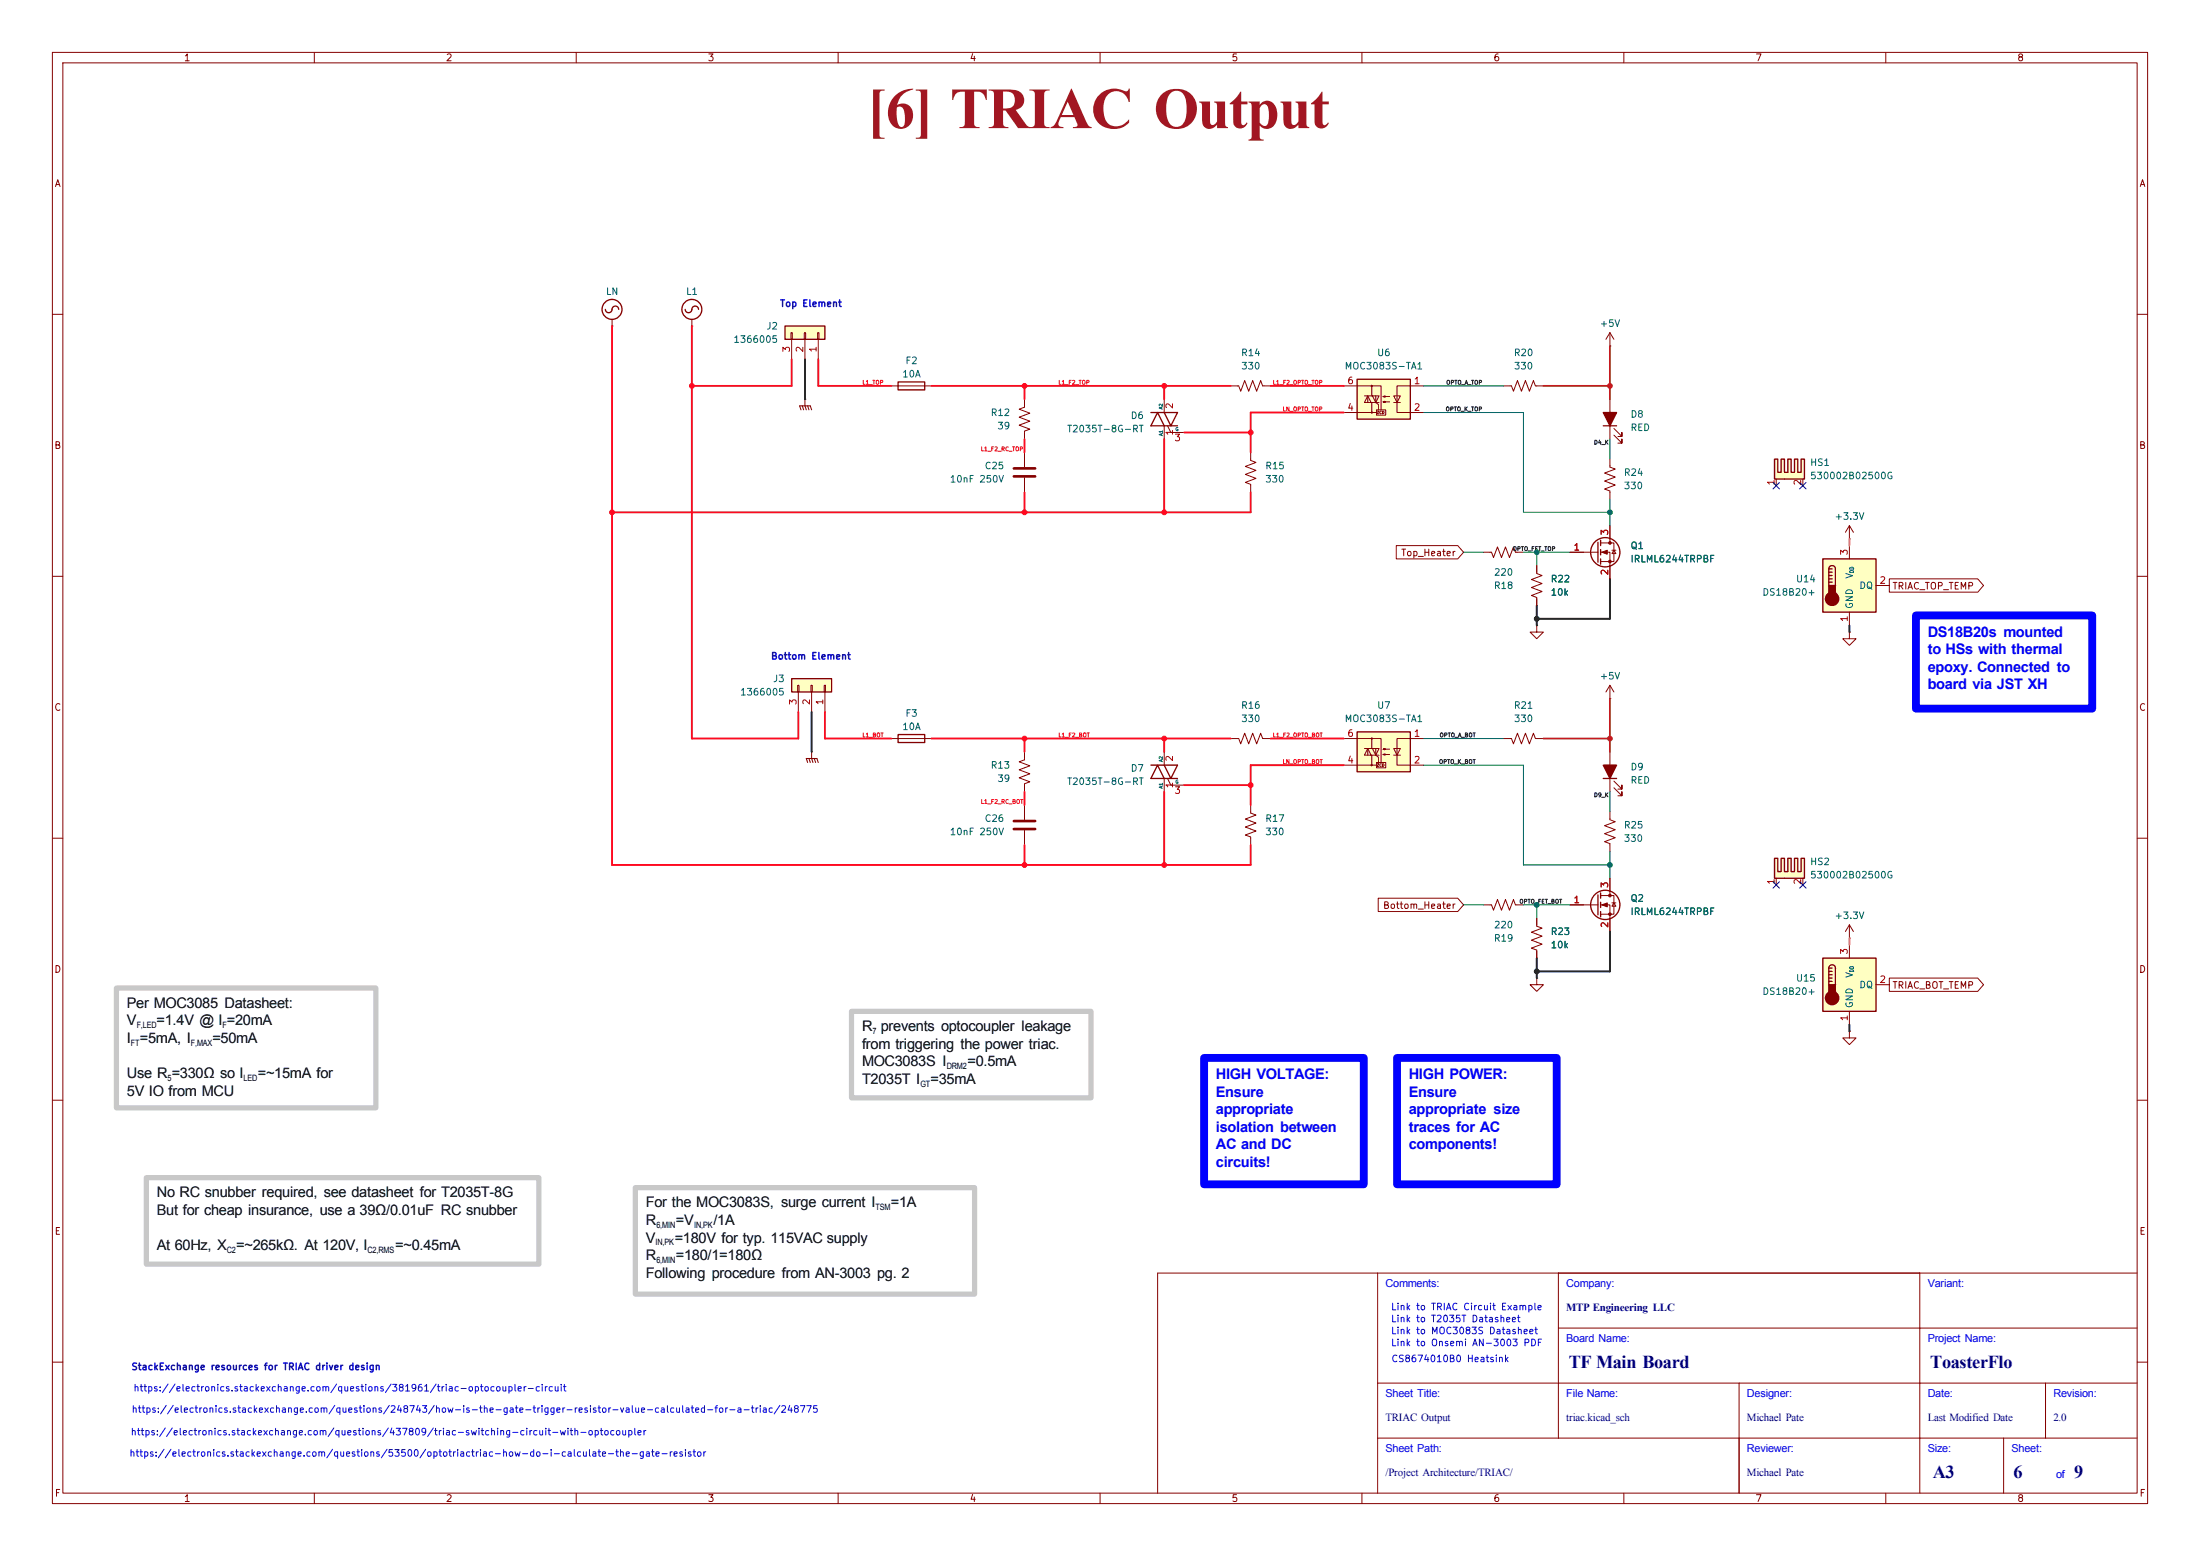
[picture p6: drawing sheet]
<svg xmlns="http://www.w3.org/2000/svg" width="420mm" height="297mm" viewBox="0 0 420 297" stroke-linecap="round" stroke-linejoin="round" font-family="sans-serif">
<g fill="none" stroke="#840000" stroke-width=".19">
<path d="M10 10h400v277h-400zM12 12h396v273h-396zM60 10v2M110 10v2M160 10v2M210 10v2M260 10v2M310 10v2M360 10v2M10 60h2M153.7 76.2h.1M153.7 76.2v1.3"/>
<path d="M222.2 76.2v2.5M408 60h2M222.2 81.3v2.5M222.9 81.3l.6 1.3h2.6M10 110h2M353.1 102.9h.1M353.1 100.3l-.8 1.3M353.1 100.3l.7 1.3M353.1 100.3v2.6M408 110h2M353.1 120.7v1.2h1.2l-1.2 1.3-1.3-1.3h1.3M353.1 120.7h.1"/>
<path d="M10 160h2M287 141h1.5l.4 1 .8-2 .7 2 .8-2 .8 2 .7-2 .4 1h1.5M408 160h2M10 210h2M408 210h2M263 243v42M297.5 253.5h110.5M297.5 243v31.5M366.5 243v42M408 243h-187v42M10 260h2M263 274.5h145"/>
<path d="M263 264h145M332 264v21M382.5 274.5v10.5M390.5 264v10.5M408 260h2M60 285v2M110 285v2M160 285v2M210 285v2M260 285v2M310 285v2M360 285v2"/>
</g>
<path d="M219.7 78.7h5.1l-1.3 2.6-1.3-2.6M222.2 81.3l-1.2-2.6-1.3 2.6h5.1" fill="none" stroke="#840000" stroke-width=".25"/>
<path d="M152.9 78.2l-.2-.7h2l.2 .7M153.2 77.5l.2 .7M153.7 77.5l.2 .7M154.2 77.5l.2 .7" fill="none" stroke="#840000" stroke-width=".2"/>
<path d="M348 106.7h10.1v10.1h-10.1z" fill="#ffffc2"/>
<path d="M348 106.7h10.1v10.1h-10.1zM349.1 108.6a.64 .64 0 0 1 .7-.6 .64 .64 0 0 1 .6 .6v3.2M349.1 108.6v3.2M349.1 108.6h.7M349.1 109.2h.7M349.1 109.9h.7M349.1 110.5h.7M349.1 111.1h.7" fill="none" stroke="#840000" stroke-width=".25"/>
<g fill="#840000" stroke="#840000" stroke-width=".25">
<path d="M349.1 111.8h1.3v1.9h-1.3z"/>
<circle cx="349.8" cy="114.3" r="1.27"/>
</g>
<path d="M195.6 76.2v1.5l-1 .4 2 .8-2 .7 2 .8-2 .8 2 .7-1 .4v1.5M195.6 86.4v2.8M195.6 91.2v2.8M353.1 104.1v2.6M353.1 116.8v2.6M358.1 111.8h2.6M234.9 141h1.6l.4 1 .7-2 .8 2 .7-2 .8 2 .8-2 .3 1h1.6" fill="none" stroke="#840000" stroke-width=".19"/>
<path d="M193.5 89.4h4.1M193.5 90.9h4.1" fill="none" stroke="#840000" stroke-width=".51"/>
<path d="M259.1 139.7h10.1v7.6h-10.1z" fill="#ffffc2"/>
<g fill="none" stroke="#840000" stroke-width=".19">
<path d="M299.7 105.4h5.4M305.6 103.6h2.5v3.6h-2.5M305.6 105.4h1.7v5.1M307.3 100.3v3.3M307.7 105h.8M308.1 105l.4 .7h-.8zM238.8 153.7v1.5l1 .4-2.1 .7 2.1 .8-2.1 .8 2.1 .7-2.1 .8 1.1 .4v1.5M256.5 141h5.4v1.9M260.5 142.9h2.8l-.7 1.2-.6-1.2M261.1 142.9v1.2M261.7 144.1l-.6-1.2-.6 1.2h2.8M261.9 141h1.8v4.5"/>
<path d="M261.9 144.1v2h-5.4M261.9 146.1h.9M262.6 142.9v1.2l.5 .4v1M262.8 145.5h1.7v1.1h-1.7zM264 143l.4-.1v.2l-.4-.1h1.3M264 144l.4-.1v.2l-.4-.1h1.3M266.1 142.9h1.2l-.6 1.2zM266.1 144.1h1.2M271.8 141h-5.1v5.1h5.1"/>
<circle cx="261.9" cy="141" r=".13"/>
<circle cx="261.9" cy="146.1" r=".13"/>
</g>
<g fill="none" stroke="#840000" stroke-width=".25">
<path d="M305.1 103.5v3.8M305.6 103.1v1M305.6 104.9v1M305.6 106.7v1M259.1 139.7h10.1v7.6h-10.1z"/>
<circle cx="306.5" cy="105.4" r="2.79"/>
</g>
<g fill="#840000" stroke="#840000" stroke-width=".19">
<path d="M305.8 105.4l1-.4v.8z"/>
<circle cx="307.3" cy="103.6" r=".25"/>
<circle cx="307.3" cy="107.2" r=".25"/>
</g>
<path d="M348 182.9h10.1v10.1h-10.1z" fill="#ffffc2"/>
<path d="M348 182.9h10.1v10.1h-10.1zM349.1 184.8a.64 .64 0 0 1 .7-.6 .64 .64 0 0 1 .6 .6v3.2M349.1 184.8v3.2M349.1 184.8h.7M349.1 185.4h.7M349.1 186.1h.7M349.1 186.7h.7M349.1 187.3h.7" fill="none" stroke="#840000" stroke-width=".25"/>
<g fill="#840000" stroke="#840000" stroke-width=".25">
<path d="M349.1 188h1.3v1.9h-1.3z"/>
<circle cx="349.8" cy="190.5" r="1.27"/>
</g>
<path d="M353.1 180.3v2.6M353.1 193v2.6M358.1 188h2.6" fill="none" stroke="#840000" stroke-width=".19"/>
<g fill="#ffffc2">
<path d="M338.8 163.8h.6v2.6h.6v-2.6h.7v2.6h.6l-.6 1.2h-1.9z"/>
<path d="M341.3 163.8h.6v2.6h.7v-2.6h.6v2.6h.6v-2.6h.7v3.8h-3.8l.6-1.2z"/>
</g>
<g fill="none" stroke="#840000" stroke-width=".25">
<path d="M115.6 59.1a.68 .68 0 0 0 .8 .6 .68 .68 0 0 0 .5-.9 .63 .63 0 0 1 .7-.4 .63 .63 0 0 1 .5 .7M171.4 72.9h5.1v1.5h-5.1zM219.7 146.1h5.1l-1.3 2.5-1.3-2.5M222.2 148.6l-1.2-2.5-1.3 2.5h5.1M338.8 163.8h.6v2.6h.6v-2.6h.7v2.6h.6v-2.6h.6v2.6h.7v-2.6h.6v2.6h.6v-2.6h.7v3.8h-5.7z"/>
<circle cx="116.8" cy="59.1" r="1.9"/>
</g>
<g fill="none" stroke="#840000" stroke-width=".19">
<path d="M116.8 62.2h.1M116.8 61v1.2M170.2 73.7h7.6M238.8 86.4v1.5l1 .4-2.1 .7 2.1 .8-2.1 .8 2.1 .7-2.1 .8 1.1 .4v1.5M154.9 143.5h.1M154.9 143.5v1.3M222.2 143.5v2.6M222.2 148.6v2.5M222.9 148.6l.6 1.3h2.6M339.1 167.6v1.3M344.2 167.6v1.3M353.1 179.1h.1"/>
<path d="M353.1 176.5l-.8 1.3M353.1 176.5l.7 1.3M353.1 176.5v2.6M353.1 196.9v1.2h1.2l-1.2 1.3-1.3-1.3h1.3M353.1 196.9h.1"/>
</g>
<path d="M154.2 145.5l-.3-.7h2.1l.2 .7M154.4 144.8l.3 .7M154.9 144.8l.3 .7M155.4 144.8l.3 .7" fill="none" stroke="#840000" stroke-width=".2"/>
<path d="M149.9 62.2h7.6v2.6h-7.6z" fill="#ffffc2"/>
<g fill="none" stroke="#840000" stroke-width=".25">
<path d="M130.8 59.1a.68 .68 0 0 0 .8 .6 .68 .68 0 0 0 .5-.9 .63 .63 0 0 1 .7-.4 .63 .63 0 0 1 .5 .7M149.9 62.2h7.6v2.6h-7.6zM171.4 140.2h5.1v1.5h-5.1z"/>
<circle cx="132.1" cy="59.1" r="1.9"/>
</g>
<g fill="none" stroke="#840000" stroke-width=".19">
<path d="M132.1 62.2h.1M132.1 61v1.2M151 63.5h.3v1.3h-.3zM151.1 64.8v3.8M153.5 63.5h.3v1.3h-.3zM153.7 64.8v3.8M156.1 63.5h.2v1.3h-.2zM156.2 64.8v3.8M307.3 66h.1M307.3 63.5l.8 1.3M307.3 63.5l-.7 1.3M307.3 63.5v2.5"/>
<path d="M170.2 141h7.6"/>
</g>
<path d="M151.1 129.5h7.6v2.6h-7.6z" fill="#ffffc2"/>
<path d="M151.1 129.5h7.6v2.6h-7.6z" fill="none" stroke="#840000" stroke-width=".25"/>
<path d="M152.3 130.8h.2v1.3h-.2zM152.4 132.1v3.8M154.8 130.8h.3v1.3h-.3zM154.9 132.1v3.8M157.4 130.8h.2v1.3h-.2zM157.5 132.1v3.8" fill="none" stroke="#840000" stroke-width=".19"/>
<g fill="#ffffc2">
<path d="M338.8 87.6h.6v2.6h.6v-2.6h.7v2.6h.6l-.6 1.2h-1.9z"/>
<path d="M341.3 87.6h.6v2.6h.7v-2.6h.6v2.6h.6v-2.6h.7v3.8h-3.8l.6-1.2z"/>
</g>
<path d="M306.1 81.3h2.5M338.8 87.6h.6v2.6h.6v-2.6h.7v2.6h.6v-2.6h.6v2.6h.7v-2.6h.6v2.6h.6v-2.6h.7v3.8h-5.7z" fill="none" stroke="#840000" stroke-width=".25"/>
<path d="M307.3 76.2v7.6M307.3 87.6v1.6l1.1 .3-2.1 .8 2.1 .8-2.1 .7 2.1 .8-2.1 .7 1 .4v1.6M308.1 83.1l1.5 1.5v-.8v.8h-.7M308.1 81.8l1.5 1.5v-.7v.7h-.7M339.1 91.4v1.3M344.2 91.4v1.3" fill="none" stroke="#840000" stroke-width=".19"/>
<path d="M306.1 78.7h2.5l-1.3 2.6z" fill="#840000" stroke="#840000" stroke-width=".25"/>
<path d="M259.1 72.4h10.1v7.6h-10.1z" fill="#ffffc2"/>
<g fill="none" stroke="#840000" stroke-width=".19">
<path d="M234.9 73.7h1.6l.4 1 .7-2.1 .8 2.1 .7-2.1 .8 2.1 .8-2.1 .3 1.1h1.6M256.5 73.7h5.4v1.9M260.5 75.6h2.8l-.7 1.2-.6-1.2M261.1 75.6v1.2M261.7 76.8l-.6-1.2-.6 1.2h2.8M261.9 73.7h1.8v4.5M261.9 76.8v1.9h-5.4M261.9 78.7h.9M262.6 75.6v1.2l.5 .4v1M262.8 78.2h1.7v1h-1.7zM264 75.7l.4-.1v.2l-.4-.1h1.3M264 76.7l.4-.1v.2l-.4-.1h1.3"/>
<path d="M266.1 75.6h1.2l-.6 1.2zM266.1 76.8h1.2M271.8 73.7h-5.1v5h5.1M287 73.7h1.5l.4 1 .8-2.1 .7 2.1 .8-2.1 .8 2.1 .7-2.1 .4 1.1h1.5M266.6 104.1h11.7l1.1 1.3-1.1 1.3h-11.7zM283.2 105.4h1.5l.4 1 .8-2 .7 2 .8-2 .8 2 .7-2 .4 1h1.5M293.4 119.4v1.3h1.2l-1.2 1.2-1.3-1.2h1.3M293.4 119.4h.1M293.4 108v1.5l1 .4-2 .7 2 .8-2 .7 2 .8-2 .8 1 .3v1.6M299.7 105.4h2.6M307.3 100.3v2.6M307.3 108v2.5"/>
<path d="M360.7 110.5h16.9l1.1 1.3-1.1 1.2h-16.9zM307.3 133.4h.1M307.3 130.8v2.6M307.3 130.8l.8 1.3M307.3 130.8l-.7 1.3M195.6 143.5v1.5l-1 .4 2 .8-2 .7 2 .8-2 .8 2 .7-1 .4v1.5M195.6 153.7v2.8M195.6 158.5v2.8M307.3 154.9v1.6l1.1 .3-2.1 .8 2.1 .8-2.1 .7 2.1 .8-2.1 .8 1 .3v1.6M307.3 143.5v7.6M308.1 150.4l1.5 1.5v-.8v.8h-.7M308.1 149.1l1.5 1.5v-.7v.7h-.7"/>
<path d="M263.1 171.4h15.2l1.1 1.3-1.1 1.3h-15.2zM283.2 172.7h1.5l.4 1 .8-2 .7 2 .8-2 .8 2 .7-2 .4 1h1.5M293.4 175.3v1.5l1 .4-2 .7 2 .8-2 .8 2 .7-2 .8 1 .4v1.5M299.7 172.7h5.4M305.6 170.9h2.5v3.6h-2.5M305.6 172.7h1.7v5.1M307.3 167.6v3.3M307.7 172.3h.8M308.1 172.3l.4 .7h-.8zM293.4 186.7v1.3h1.2l-1.2 1.2-1.3-1.2h1.3M293.4 186.7h.1M360.7 186.7h16.9l1.1 1.3-1.1 1.2h-16.9z"/>
<circle cx="261.9" cy="73.7" r=".13"/>
<circle cx="261.9" cy="78.7" r=".13"/>
</g>
<g fill="none" stroke="#840000" stroke-width=".25">
<path d="M259.1 72.4h10.1v7.6h-10.1zM306.1 148.6h2.5M305.1 170.8v3.8M305.6 170.4v1.1M305.6 172.2v1M305.6 174v1"/>
<circle cx="306.5" cy="172.7" r="2.79"/>
</g>
<path d="M193.5 156.7h4.1M193.5 158.2h4.1" fill="none" stroke="#840000" stroke-width=".51"/>
<g fill="#840000" stroke="#840000" stroke-width=".19">
<path d="M305.8 172.7l1-.4v.8z"/>
<circle cx="307.3" cy="170.9" r=".25"/>
<circle cx="307.3" cy="174.5" r=".25"/>
</g>
<path d="M306.1 146.1h2.5l-1.3 2.5z" fill="#840000" stroke="#840000" stroke-width=".25"/>
<path d="M153.7 68.6v7.6M293.4 115.6v3.8M307.3 110.5v7.6h-13.9M353.1 119.4v1.3M154.9 135.9v7.6M307.3 177.8v7.6h-13.9M293.4 182.9v3.8M353.1 195.6v1.3" fill="none" stroke="#000" stroke-width=".36"/>
<g fill="none" stroke="#009600" stroke-width=".19">
<path d="M271.8 78.7h19v19.1h16.5M271.8 73.7h15.2M307.3 83.8v3.8M307.3 95.3v5M279.4 105.4h3.8M290.8 105.4h8.9M293.4 105.4v2.6M271.8 146.1h19v19h16.5M271.8 141h15.2M307.3 151.1v3.8M279.4 172.7h3.8M290.8 172.7h8.9"/>
<path d="M293.4 172.7v2.6M307.3 162.6v5"/>
</g>
<g fill="none" stroke="#ff0920" stroke-width=".36">
<path d="M116.8 62.2v102.9h122v-3.8M132.1 62.2v78.8h20.3v-5.1M151.1 68.6v5.1h-19M156.2 68.6v5.1h14M177.8 73.7h57.1M195.6 73.7v2.5M222.2 73.7v2.5M242.6 73.7h13.9M256.5 78.7h-17.7v7.7M195.6 83.8v2.6M195.6 94v3.8M222.2 83.8v14"/>
<path d="M226.1 82.6h12.7M238.8 94v3.8h-122M157.5 135.9v5.1h12.7M177.8 141h57.1M195.6 141v2.5M195.6 151.1v2.6M222.2 141v2.5M222.2 151.1v14M226.1 149.9h12.7M242.6 141h13.9M256.5 146.1h-17.7v7.6M195.6 161.3v3.8"/>
</g>
<path d="M353.1 102.9v1.2M353.1 179.1v1.2" fill="none" stroke="#e8a33d" stroke-width=".36"/>
<path d="M294.6 73.7h12.7M307.3 66v10.2M307.3 133.4v10.1M294.6 141h12.7" fill="none" stroke="#bb2e24" stroke-width=".36"/>
<path d="M338.5 92.1l1.2 1.2M339.7 92.1l-1.2 1.2M343.6 92.1l1.2 1.2M344.8 92.1l-1.2 1.2M338.5 168.3l1.2 1.2M339.7 168.3l-1.2 1.2M343.6 168.3l1.2 1.2M344.8 168.3l-1.2 1.2" fill="none" stroke="#000084" stroke-width=".19"/>
<path d="M22.2 188.6h49.6v22.9h-49.6zM162.6 193h45.7v16.6h-45.7zM27.9 224.8h75v16.5h-75zM121.3 226.7h64.8v20.3h-64.8z" fill="none" stroke="#c8c8c8" stroke-width="1"/>
<path d="M365.8 117.5h33.6v17.8h-33.6zM229.9 201.9h30.4v24.2h-30.4zM266.7 201.9h30.5v24.2h-30.5z" fill="none" stroke="#00f" stroke-width="1.5"/>
<g fill="#000" stroke="#000" stroke-width=".19">
<circle cx="293.4" cy="118.1" r=".46"/>
<circle cx="293.4" cy="185.4" r=".46"/>
</g>
<g fill="#ff0920" stroke="#ff0920" stroke-width=".19">
<circle cx="222.2" cy="165.1" r=".46"/>
<circle cx="222.2" cy="97.8" r=".46"/>
<circle cx="238.8" cy="149.9" r=".46"/>
<circle cx="222.2" cy="141" r=".46"/>
<circle cx="238.8" cy="82.6" r=".46"/>
<circle cx="195.6" cy="97.8" r=".46"/>
<circle cx="195.6" cy="73.7" r=".46"/>
<circle cx="222.2" cy="73.7" r=".46"/>
<circle cx="132.1" cy="73.7" r=".46"/>
<circle cx="195.6" cy="141" r=".46"/>
<circle cx="116.8" cy="97.8" r=".46"/>
<circle cx="195.6" cy="165.1" r=".46"/>
</g>
<g fill="#009600" stroke="#009600" stroke-width=".19">
<circle cx="293.4" cy="172.7" r=".46"/>
<circle cx="307.3" cy="165.1" r=".46"/>
<circle cx="307.3" cy="97.8" r=".46"/>
<circle cx="293.4" cy="105.4" r=".46"/>
</g>
<g fill="#bb2e24" stroke="#bb2e24" stroke-width=".19">
<circle cx="307.3" cy="141" r=".46"/>
<circle cx="307.3" cy="73.7" r=".46"/>
</g>
<text font-size="11.1" fill="#a21622" x="165.5" y="24.5">[6] TRIAC Output</text>
<g font-size="3.5" fill="#00007f">
<text x="299.5" y="261.1">TF Main Board</text>
<text x="368.5" y="261.1">ToasterFlo</text>
<text x="369" y="282.1">A3</text>
<text x="384.4" y="282.1">6</text>
<text x="396" y="282.1">9</text>
</g>
<g font-size="2.8" fill="#00f">
<text x="368" y="121.5">DS18B20s mounted</text>
<text x="368" y="124.9">to HSs with thermal</text>
<text x="368" y="128.2">epoxy. Connected to</text>
<text x="368" y="131.6">board via JST XH</text>
<text x="232.1" y="206">HIGH VOLTAGE:</text>
<text x="232.1" y="209.3">Ensure</text>
<text x="268.9" y="206">HIGH POWER:</text>
<text x="268.9" y="209.3">Ensure</text>
<text x="232.1" y="212.7">appropriate</text>
<text x="268.9" y="212.7">appropriate size</text>
<text x="232.1" y="216">isolation between</text>
<text x="232.1" y="219.4">AC and DC</text>
<text x="268.9" y="216">traces for AC</text>
<text x="268.9" y="219.4">components!</text>
<text x="232.1" y="222.8">circuits!</text>
</g>
<g font-size="2.8">
<text x="24.2" y="192.4">Per MOC3085 Datasheet:</text>
<text x="24.2" y="195.7">V</text>
<text x="29.9" y="195.7">=1.4V @ I =20mA</text>
<text x="164.6" y="196.8">R prevents optocoupler leakage</text>
<text x="24.2" y="199.1">I =5mA, I</text>
<text x="40.5" y="199.1">=50mA</text>
<text x="164.6" y="200.2">from triggering the power triac.</text>
<text x="164.6" y="203.5">MOC3083S I</text>
<text x="184.7" y="203.5">=0.5mA</text>
<text x="24.2" y="205.8">Use R =330Ω so I</text>
<text x="24.2" y="209.2">5V IO from MCU</text>
<text x="49.2" y="205.8">=~15mA for</text>
<text x="164.6" y="206.9">T2035T I</text>
<text x="177.6" y="206.9">=35mA</text>
<text x="29.9" y="228.6">No RC snubber required, see datasheet for T2035T-8G</text>
<text x="29.9" y="231.9">But for cheap insurance, use a 39Ω/0.01uF RC snubber</text>
<text x="123.3" y="230.5">For the MOC3083S, surge current I</text>
<text x="123.3" y="233.8">R</text>
<text x="129" y="233.8">=V</text>
<text x="136.2" y="233.8">/1A</text>
<text x="170.1" y="230.5">=1A</text>
<text x="29.9" y="238.6">At 60Hz, X =~265kΩ. At 120V, I</text>
<text x="75.5" y="238.6">=~0.45mA</text>
<text x="123.3" y="237.2">V</text>
<text x="128.8" y="237.2">=180V for typ. 115VAC supply</text>
<text x="123.3" y="240.5">R</text>
<text x="123.3" y="243.9">Following procedure from AN-3003 pg. 2</text>
<text x="129" y="240.5">=180/1=180Ω</text>
</g>
<g font-size="2.1" fill="#00f">
<text x="264.5" y="245.7">Comments:</text>
<text x="299" y="245.7">Company:</text>
<text x="368" y="245.7">Variant:</text>
<text x="299" y="256.2">Board Name:</text>
<text x="368" y="256.2">Project Name:</text>
<text x="264.5" y="266.7">Sheet Title:</text>
<text x="299" y="266.7">File Name:</text>
<text x="333.5" y="266.7">Designer:</text>
<text x="368" y="266.7">Date:</text>
<text x="392" y="266.7">Revision:</text>
<text x="264.5" y="277.2">Sheet Path:</text>
<text x="333.5" y="277.2">Reviewer:</text>
<text x="368" y="277.2">Size:</text>
<text x="384" y="277.2">Sheet:</text>
<text x="392.5" y="282.2">of</text>
</g>
<g font-size="2.1" fill="#00007f">
<text x="299" y="250.2">MTP Engineering LLC</text>
<text x="264.5" y="271.2">TRIAC Output</text>
<text x="299" y="271.2">triac.kicad_sch</text>
<text x="333.5" y="271.2">Michael Pate</text>
<text x="368" y="271.2">Last Modified Date</text>
<text x="392" y="271.2">2.0</text>
<text x="264.5" y="281.7">/Project Architecture/TRIAC/</text>
<text x="333.5" y="281.7">Michael Pate</text>
</g>
<g font-size="1.7">
<text x="26.1" y="196.3">F,LED</text>
<text x="42.5" y="196.3">F</text>
<text x="166.6" y="197.4">7</text>
<text x="25" y="199.6">FT</text>
<text x="36.4" y="199.6">F,MAX</text>
<text x="32" y="206.4">5</text>
<text x="46.5" y="206.4">LED</text>
<text x="175.7" y="207.4">GT</text>
<text x="180.7" y="204.1">DRM2</text>
<text x="167.1" y="231">TSM</text>
<text x="43.3" y="239.2">C2</text>
<text x="70.2" y="239.2">C2,RMS</text>
<text x="125.2" y="237.7">IN,PK</text>
<text x="125.3" y="234.4">6,MIN</text>
<text x="132.5" y="234.4">IN,PK</text>
<text x="125.3" y="241.1">6,MIN</text>
</g>
<g font-size="1.3" fill="#840000">
<text x="35" y="12">1</text>
<text x="85" y="12">2</text>
<text x="135" y="12">3</text>
<text x="185" y="12">4</text>
<text x="235" y="12">5</text>
<text x="285" y="12">6</text>
<text x="335" y="12">7</text>
<text x="385" y="12">8</text>
<text x="10.3" y="36">A</text>
<text x="408.3" y="36">A</text>
<text x="10.3" y="86">B</text>
<text x="408.2" y="86">B</text>
<text x="267.4" y="106.5">Top_Heater</text>
<text x="361.2" y="112.8">TRIAC_TOP_TEMP</text>
<text x="10.3" y="136">C</text>
<text x="408.2" y="136">C</text>
<text x="263.9" y="173.8">Bottom_Heater</text>
<text x="10.3" y="186">D</text>
<text x="408.2" y="186">D</text>
<text x="361.2" y="189">TRIAC_BOT_TEMP</text>
<text x="10.3" y="236">E</text>
<text x="408.3" y="236">E</text>
<text x="10.3" y="286">F</text>
<text x="35" y="287">1</text>
<text x="85" y="287">2</text>
<text x="135" y="287">3</text>
<text x="185" y="287">4</text>
<text x="235" y="287">5</text>
<text x="285" y="287">6</text>
<text x="335" y="287">7</text>
<text x="385" y="287">8</text>
<text x="408.3" y="286">F</text>
</g>
<g font-size="1.3" fill="#006464">
<text x="115.6" y="56.6">LN</text>
<text x="130.9" y="56.6">L1</text>
<text x="139.9" y="65.7">1366005</text>
<text x="146.2" y="63.2">J2</text>
<text x="305.3" y="62.7">+5V</text>
<text x="172.7" y="69.8">F2</text>
<text x="236.8" y="68.3">R14</text>
<text x="236.8" y="70.8">330</text>
<text x="256.6" y="70.8">MOC3083S-TA1</text>
<text x="262.8" y="68.3">U6</text>
<text x="288.9" y="68.3">R20</text>
<text x="288.9" y="70.8">330</text>
<text x="172.1" y="72.3">10A</text>
<text x="189" y="79.7">R12</text>
<text x="190.3" y="82.3">39</text>
<text x="203.6" y="82.8">T2035T-8G-RT</text>
<text x="215.7" y="80.3">D6</text>
<text x="311.2" y="80">D8</text>
<text x="311.2" y="82.6">RED</text>
<text x="187.9" y="89.9">C25</text>
<text x="241.4" y="89.9">R15</text>
<text x="345.4" y="89.2">HS1</text>
<text x="181.2" y="92.4">10nF 250V</text>
<text x="241.4" y="92.4">330</text>
<text x="309.9" y="93.7">330</text>
<text x="309.9" y="91.1">R24</text>
<text x="345.4" y="91.8">530002B02500G</text>
<text x="350.1" y="99.5">+3.3V</text>
<text x="311.2" y="105.1">Q1</text>
<text x="311.2" y="107.7">IRLML6244TRPBF</text>
<text x="285.1" y="112.7">R18</text>
<text x="285.1" y="110.2">220</text>
<text x="295.9" y="111.5">R22</text>
<text x="342.7" y="111.5">U14</text>
<text x="354" y="110.6" transform="rotate(-90 354 110.6)">V</text>
<text x="354.8" y="112.7">DQ</text>
<text x="295.9" y="114">10k</text>
<text x="336.3" y="114">DS18B20+</text>
<text x="354" y="116.3" transform="rotate(-90 354 116.3)">GND</text>
<text x="147.5" y="130.5">J3</text>
<text x="305.3" y="130">+5V</text>
<text x="141.2" y="133.1">1366005</text>
<text x="172.7" y="137.1">F3</text>
<text x="236.8" y="135.6">R16</text>
<text x="262.8" y="135.6">U7</text>
<text x="288.9" y="135.6">R21</text>
<text x="172.1" y="139.7">10A</text>
<text x="236.8" y="138.1">330</text>
<text x="256.6" y="138.1">MOC3083S-TA1</text>
<text x="288.9" y="138.1">330</text>
<text x="189" y="147">R13</text>
<text x="190.3" y="149.6">39</text>
<text x="215.7" y="147.6">D7</text>
<text x="311.2" y="147.3">D9</text>
<text x="311.2" y="149.9">RED</text>
<text x="203.6" y="150.1">T2035T-8G-RT</text>
<text x="181.2" y="159.7">10nF 250V</text>
<text x="187.9" y="157.2">C26</text>
<text x="241.4" y="159.7">330</text>
<text x="241.4" y="157.2">R17</text>
<text x="309.9" y="161">330</text>
<text x="309.9" y="158.5">R25</text>
<text x="345.4" y="165.4">HS2</text>
<text x="345.4" y="168">530002B02500G</text>
<text x="311.2" y="172.4">Q2</text>
<text x="285.1" y="177.5">220</text>
<text x="295.9" y="178.8">R23</text>
<text x="311.2" y="175">IRLML6244TRPBF</text>
<text x="350.1" y="175.7">+3.3V</text>
<text x="285.1" y="180">R19</text>
<text x="295.9" y="181.3">10k</text>
<text x="336.3" y="190.2">DS18B20+</text>
<text x="342.7" y="187.7">U15</text>
<text x="354" y="186.8" transform="rotate(-90 354 186.8)">V</text>
<text x="354.8" y="188.9">DQ</text>
<text x="354" y="192.5" transform="rotate(-90 354 192.5)">GND</text>
</g>
<g font-size="1.3" fill="#0000c2">
<text x="148.8" y="58.9">Top Element</text>
<text x="147.1" y="126.2">Bottom Element</text>
<text x="265.4" y="250.4">Link to TRIAC Circuit Example</text>
<text x="265.4" y="255">Link to MOC3083S Datasheet</text>
<text x="265.4" y="257.3">Link to Onsemi AN-3003 PDF</text>
<text x="265.4" y="252.7">Link to T2035T Datasheet</text>
<text x="25" y="261.8">StackExchange resources for TRIAC driver design</text>
<text x="265.5" y="260.3">CS8674010B0 Heatsink</text>
<text x="25" y="270">https://electronics.stackexchange.com/questions/248743/how-is-the-gate-trigger-resistor-value-calculated-for-a-triac/248775</text>
<text x="25.4" y="265.9">https://electronics.stackexchange.com/questions/381961/triac-optocoupler-circuit</text>
<text x="24.8" y="274.3">https://electronics.stackexchange.com/questions/437809/triac-switching-circuit-with-optocoupler</text>
<text x="24.6" y="278.3">https://electronics.stackexchange.com/questions/53500/optotriactriac-how-do-i-calculate-the-gate-resistor</text>
</g>
<g font-size="1.3" fill="#a90000">
<text x="151.1" y="67.4" transform="rotate(-90 151.1 67.4)">3</text>
<text x="153.6" y="67.4" transform="rotate(-90 153.6 67.4)">2</text>
<text x="156.2" y="67.4" transform="rotate(-90 156.2 67.4)">1</text>
<text x="257.1" y="73.6">6</text>
<text x="269.8" y="73.6">1</text>
<text x="224.2" y="83.3" transform="rotate(-90 224.2 83.3)">1</text>
<text x="224.2" y="78.2" transform="rotate(-90 224.2 78.2)">2</text>
<text x="257.1" y="78.7">4</text>
<text x="269.8" y="78.7">2</text>
<text x="224.1" y="84.5">3</text>
<text x="339.1" y="92.8" transform="rotate(-90 339.1 92.8)">1</text>
<text x="344.1" y="92.8" transform="rotate(-90 344.1 92.8)">2</text>
<text x="300.3" y="105.4">1</text>
<text x="307.3" y="102.3" transform="rotate(-90 307.3 102.3)">3</text>
<text x="353" y="106.1" transform="rotate(-90 353 106.1)">3</text>
<text x="307.3" y="109.9" transform="rotate(-90 307.3 109.9)">2</text>
<text x="358.7" y="111.7">2</text>
<text x="353" y="118.8" transform="rotate(-90 353 118.8)">1</text>
<text x="152.4" y="134.7" transform="rotate(-90 152.4 134.7)">3</text>
<text x="154.9" y="134.7" transform="rotate(-90 154.9 134.7)">2</text>
<text x="157.5" y="134.7" transform="rotate(-90 157.5 134.7)">1</text>
<text x="257.1" y="140.9">6</text>
<text x="269.8" y="140.9">1</text>
<text x="224.2" y="145.5" transform="rotate(-90 224.2 145.5)">2</text>
<text x="257.1" y="146">4</text>
<text x="269.8" y="146">2</text>
<text x="224.1" y="151.8">3</text>
<text x="224.2" y="150.6" transform="rotate(-90 224.2 150.6)">1</text>
<text x="300.3" y="172.7">1</text>
<text x="307.3" y="169.6" transform="rotate(-90 307.3 169.6)">3</text>
<text x="339.1" y="169" transform="rotate(-90 339.1 169)">1</text>
<text x="344.1" y="169" transform="rotate(-90 344.1 169)">2</text>
<text x="307.3" y="177.2" transform="rotate(-90 307.3 177.2)">2</text>
<text x="353" y="182.3" transform="rotate(-90 353 182.3)">3</text>
<text x="358.7" y="187.9">2</text>
<text x="353" y="195" transform="rotate(-90 353 195)">1</text>
</g>
<g font-size=".8" fill="#ff0920">
<text x="164.5" y="73.6">L1_TOP</text>
<text x="202" y="73.6">L1_F2_TOP</text>
<text x="242.9" y="73.6">L1_F2_OPTO_TOP</text>
<text x="244.8" y="78.7">LN_OPTO_TOP</text>
<text x="187.1" y="86.3">L1_F2_RC_TOP</text>
<text x="164.5" y="140.9">L1_BOT</text>
<text x="202" y="140.9">L1_F2_BOT</text>
<text x="242.9" y="140.9">L1_F2_OPTO_BOT</text>
<text x="244.8" y="146">LN_OPTO_BOT</text>
<text x="187.1" y="153.6">L1_F2_RC_BOT</text>
</g>
<g font-size=".8" fill="#0f0f0f">
<text x="276" y="73.6">OPTO_A_TOP</text>
<text x="275.9" y="78.7">OPTO_K_TOP</text>
<text x="304.2" y="85">D4_K</text>
<text x="288.7" y="105.3">OPTO_FET_TOP</text>
<text x="274.7" y="140.9">OPTO_A_BOT</text>
<text x="274.6" y="146">OPTO_K_BOT</text>
<text x="304.2" y="152.3">D9_K</text>
<text x="290" y="172.6">OPTO_FET_BOT</text>
</g>
<g font-size=".8" fill="#006464">
<text x="354.1" y="109.5" transform="rotate(-90 354.1 109.5)">DD</text>
<text x="354.1" y="185.7" transform="rotate(-90 354.1 185.7)">DD</text>
</g>
<g font-size=".6" fill="#006464">
<text x="222.1" y="83.3" transform="rotate(-90 222.1 83.3)">A1</text>
<text x="222.1" y="78.2" transform="rotate(-90 222.1 78.2)">A2</text>
<text x="224.3" y="82.4">G</text>
<text x="222.1" y="145.5" transform="rotate(-90 222.1 145.5)">A2</text>
<text x="224.3" y="149.7">G</text>
<text x="222.1" y="150.6" transform="rotate(-90 222.1 150.6)">A1</text>
</g>
<g font-size=".5" fill="#840000">
<text x="262.8" y="79.1">ZCD</text>
<text x="262.8" y="146.4">ZCD</text>
</g>
</svg>
